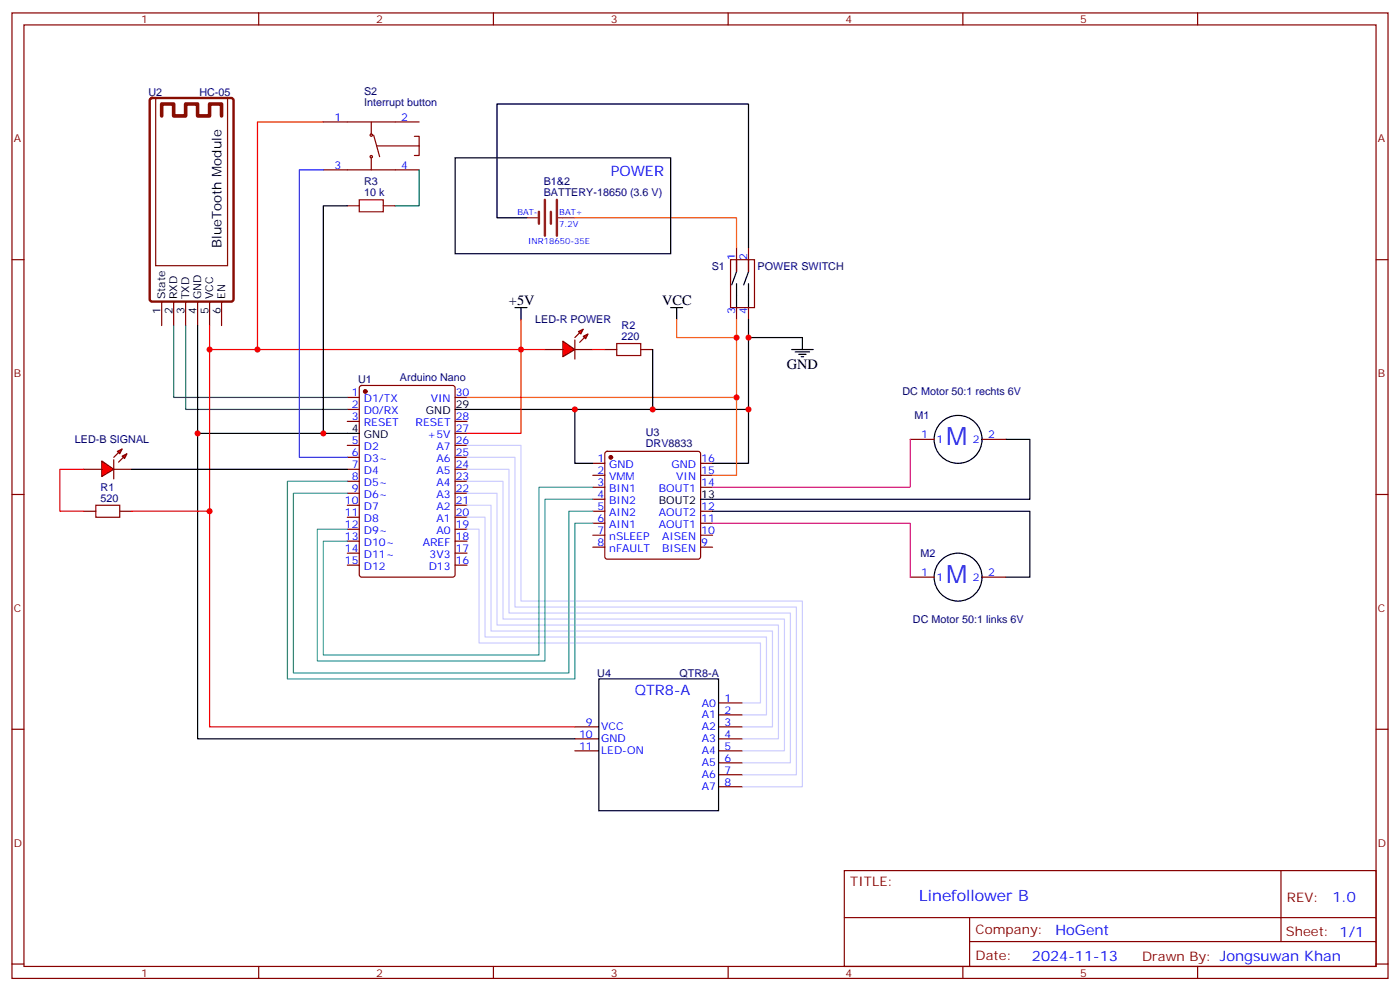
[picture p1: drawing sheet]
<svg xmlns="http://www.w3.org/2000/svg" width="412mm" height="292mm" viewBox="0 0 412 292" stroke-linecap="round" stroke-linejoin="round" font-family="sans-serif">
<g fill="none" stroke="#870000" stroke-width=".35">
<path d="M3.5 3.8h405.4v284.3h-405.4zM7.1 7.3h398.2v277.3h-398.2zM76.2 3.8v3.5M145.3 3.8v3.5M214.5 3.8v3.5M283.6 3.8v3.5M352.8 3.8v3.5M3.5 76.5h3.6M215.2 76.5h7v14.1h-7zM217 73v7M220.5 73v7M405.3 76.5h3.6"/>
<path d="M47.6 88.8v7.1M51.2 88.8v7.1M54.7 88.8v7.1M58.2 88.8v7.1M61.7 88.8v7.1M65.3 88.8v7.1M217 90.6v3.5M220.5 90.6v3.5M102.3 117.1h3.5M106.1 113.7l.4-.2h26.8l.7 .5 .1 55.3-.5 .6-27.1 .1-.6-.5-.1-55.3zM134.1 117.1h3.5M102.3 120.6h3.5"/>
<path d="M102.3 124.1h3.5M102.3 131.2h3.5M102.3 134.7h3.5M102.3 138.2h3.5M134.1 124.1h3.5M134.1 131.2h3.5M134.1 134.7h3.5M134.1 138.2h3.5M134.1 127.6h3.5M174.6 136.5h3.6M174.6 140h3.6M178.4 133.1l.5-.2h26.8l.5 .2 .2 .5v30.4l-.3 .5-.4 .2h-26.8l-.5-.3-.2-.4v-30.4z"/>
<path d="M206.4 136.5h3.5M206.4 140h3.5M268.1 129.4h7.1M289.3 129.4h7M3.5 145.6h3.6M102.3 141.7h3.5M102.3 145.3h3.5M102.3 148.8h3.5M102.3 152.3h3.5M102.3 155.9h3.5M102.3 159.4h3.5M134.1 141.7h3.5"/>
<path d="M134.1 145.3h3.5M134.1 148.8h3.5M134.1 152.3h3.5M134.1 155.9h3.5M134.1 159.4h3.5M174.6 143.5h3.6M174.6 147h3.6M174.6 150.6h3.6M174.6 154.1h3.6M174.6 157.6h3.6M206.4 143.5h3.5M206.4 150.6h3.5"/>
<path d="M206.4 154.1h3.5M206.4 157.6h3.5M405.3 145.6h3.6M102.3 162.9h3.5M102.3 166.4h3.5M134.1 162.9h3.5M134.1 166.4h3.5M174.6 161.1h3.6M206.4 161.1h3.5M268.1 170h7.1M289.3 170h7M3.5 214.8h3.6"/>
<path d="M169.3 214.1h7.1M169.3 217.6h7.1M211.7 214.1h7M211.7 217.6h7M211.7 207h7M211.7 210.5h7M405.3 214.8h3.6M169.3 221.1h7.1M211.7 221.1h7M211.7 224.6h7M211.7 228.2h7M211.7 231.7h7"/>
<path d="M248.7 256.4h156.6v28.2h-156.6zM377.3 256.4v20.9M248.7 270.2h156.5M285.6 277.3h119.6M285.6 270.2v14.2M3.5 283.9h3.6M76.2 284.6v3.5M145.3 284.6v3.5M214.5 284.6v3.5M283.6 284.6v3.5M352.8 284.6v3.5M405.3 283.9h3.6"/>
</g>
<g fill="#870000" stroke="#870000" stroke-width=".35">
<circle cx="107.6" cy="115.3" r=".53"/>
<circle cx="179.9" cy="134.7" r=".53"/>
</g>
<g fill="none" stroke="#000" stroke-width=".35">
<path d="M134.1 46.5h63.5v28.2h-63.5zM155.2 64.1h-8.8v-33.5h74.1v42.4M217 76.5v3.5l-1.5 3.9M220.5 76.5v3.5l-1.4 3.9M58.2 95.9v31.7h47.6M151.7 90.6h3.5M153.5 90.6v3.5M197.6 90.6h3.5M199.3 90.6v3.5M217 83.5v7.1M220.5 94.1v26.5h-86.4M220.5 83.5v7.1"/>
<path d="M220.5 99.4h15.9v3.5M233.2 102.9h6.3M234.2 103.6h4.3M235.3 104.4h2.1M236 105.1h.7M58.2 127.6v90h111.1M169.3 120.6v15.9h5.3M220.5 120.6v15.9h-10.6M296.3 129.4h7.1v17.6h-97M209.9 150.6h93.5v19.4h-7.1M176.4 200h35.3v38.8h-35.3z"/>
<circle cx="282.2" cy="129.4" r="7.1"/>
<circle cx="282.2" cy="170" r="7.1"/>
</g>
<path d="M44.3 29.1l.5-.2h23.3l.6 .4 .1 58.8-.5 .7h-23.5l-.6-.4-.1-58.8z" fill="none" stroke="#870d00" stroke-width=".71"/>
<path d="M45.9 28.9h21.1v49.3h-21.1z" fill="none" stroke="#870d00" stroke-width=".35"/>
<path d="M47.6 34.1v-3.5h3.6v3.5h3.5v-3.5h3.5v3.5h3.5v-3.5h3.6v3.5" fill="none" stroke="#870d00" stroke-width="1.1"/>
<path d="M51.2 95.9v21.2h51.1M54.7 95.9v24.7h47.6" fill="none" stroke="#008700" stroke-width=".35"/>
<path d="M155.2 64.1h3.5M164.4 64.1h4.9" fill="none" stroke="#8c2424" stroke-width=".35"/>
<path d="M160.5 58.8v10.6M164 58.8v10.6M158.7 62.4v3.5M162.3 62.4v3.5" fill="none" stroke="#8c2424" stroke-width=".71"/>
<path d="M169.3 64.1h47.7v8.9M199.3 94.1v5.3h17.7M217 94.1v23h-79.4M217 117.1v22.9h-7.1" fill="none" stroke="#f60" stroke-width=".35"/>
<path d="M268.1 129.4v14.1h-58.2M209.9 154.1h58.2v15.9" fill="none" stroke="#f0f" stroke-width=".35"/>
<path d="M95.2 35.9h-19.4v67M61.7 95.9v7h91.8v24.7h-15.9M153.5 94.1v8.8M61.7 102.9v111.2h107.6" fill="none" stroke="#f00" stroke-width=".35"/>
<path d="M137.6 131.2h15.9v45.8h82.9v54.7h-17.7M137.6 134.7h14.1v44.1h82.9v49.4h-15.9M137.6 138.2h12.3v42.4h82.9v44h-14.1M137.6 141.7h10.6v40.6h82.9v38.8h-12.4M137.6 145.3h8.8v38.8h82.9v33.5h-10.6M137.6 148.8h7v37h82.9v28.3h-8.8M137.6 152.3h5.3v35.3h82.9v22.9h-7.1M137.6 155.9h3.5v33.5h82.9v17.6h-5.3" fill="none" stroke="#ccf" stroke-width=".35"/>
<path d="M102.3 141.7h-17.6v58.3h84.6v-45.9h5.3M102.3 145.3h-15.9v52.9h81.2v-47.6h7M174.6 143.5h-15.9v49.4h-63.5v-33.5h7.1M174.6 147h-14.1v47.7h-67v-38.8h8.8" fill="none" stroke="#399" stroke-width=".35"/>
<g fill="#f00" stroke="#870000" stroke-width=".35">
<path d="M165.8 100.5l3.5 2.4-3.5 2.2z"/>
<path d="M169.3 100.1v5.7z"/>
</g>
<g fill="#870000" stroke="#870000" stroke-width=".35">
<path d="M169.3 99.4l1.4-1.4z"/>
<path d="M170.7 100.8l1.5-1.4z"/>
</g>
<g fill="#f00" stroke="#870000" stroke-width=".35">
<path d="M170.4 97.6l1.4-.7-.7 1.5z"/>
<path d="M171.8 99.1l1.4-.7-.7 1.4z"/>
</g>
<path d="M160.5 102.9h5.3M169.3 102.9h5.3" fill="none" stroke="#870000" stroke-width=".35"/>
<g fill="#f00" stroke="#870000" stroke-width=".35">
<path d="M30 135.7l3.5 2.5-3.5 2.1z"/>
<path d="M33.5 135.4v5.6z"/>
</g>
<g fill="#870000" stroke="#870000" stroke-width=".35">
<path d="M33.5 134.7l1.4-1.4z"/>
<path d="M36.3 134.7l-1.4 1.4z"/>
</g>
<g fill="#f00" stroke="#870000" stroke-width=".35">
<path d="M34.6 132.9l1.4-.7-.7 1.4z"/>
<path d="M36 134.3l1.4-.7-.7 1.4z"/>
</g>
<g fill="none" stroke="#870000" stroke-width=".35">
<path d="M95.2 35.9h28.3M109.4 35.9v3.5M110.1 39.8l1.7 6.3M95.2 50h28.3M109.4 46.5v3.5M111.1 43h12.4M122.1 40.1h1.4v5.7h-1.4M102.3 60.6h3.5M112.9 60.6h3.5M178.2 102.9h3.5M188.7 102.9h3.6M24.7 138.2h5.3"/>
<path d="M33.5 138.2h5.3M24.7 150.6h3.5M35.3 150.6h3.5"/>
<circle cx="109.4" cy="39.8" r=".35"/>
<circle cx="109.4" cy="46.1" r=".35"/>
</g>
<path d="M105.8 58.8h7.1v3.6h-7.1zM181.7 101.2h7v3.5h-7zM28.2 148.8h7.1v3.5h-7.1z" fill="none" stroke="#a10000" stroke-width=".35"/>
<path d="M153.5 102.9h7M174.6 102.9h3.6M24.7 138.2h-7.1v12.4h7.1M38.8 150.6h22.9" fill="none" stroke="#f00" stroke-width=".35"/>
<path d="M102.3 60.6h-7.1v67M192.3 102.9v17.7M38.8 138.2h63.5" fill="none" stroke="#000" stroke-width=".35"/>
<path d="M123.5 50v10.6h-7.1" fill="none" stroke="#008700" stroke-width=".35"/>
<path d="M95.2 50h-7v84.7h14.1" fill="none" stroke="#00f" stroke-width=".35"/>
<g fill="#c00">
<circle cx="220.5" cy="120.6" r=".88"/>
<circle cx="169.3" cy="120.6" r=".88"/>
<circle cx="217" cy="117.1" r=".88"/>
<circle cx="58.2" cy="127.6" r=".88"/>
<circle cx="61.7" cy="102.9" r=".88"/>
<circle cx="220.5" cy="99.4" r=".88"/>
<circle cx="217" cy="99.4" r=".88"/>
<circle cx="153.5" cy="102.9" r=".88"/>
<circle cx="75.8" cy="102.9" r=".88"/>
<circle cx="61.7" cy="150.6" r=".88"/>
<circle cx="192.3" cy="120.6" r=".88"/>
<circle cx="95.3" cy="127.6" r=".88"/>
</g>
<g font-size="7.4" fill="#00f">
<text x="278.7" y="131.2">M</text>
<text x="278.7" y="171.7">M</text>
</g>
<text font-size="4.6" fill="#00f" x="270.8" y="265.4">Linefollower B</text>
<g font-size="4.2" fill="#00f">
<text x="179.9" y="51.8">POWER</text>
<text x="187" y="204.8">QTR8-A</text>
<text x="392.5" y="265.7">1.0</text>
<text x="310.9" y="275.2">HoGent</text>
<text x="304" y="283">2024-11-13</text>
</g>
<g font-size="4.2">
<text x="149.9" y="89.9">+5V</text>
<text x="195.1" y="89.9">VCC</text>
<text x="231.8" y="108.6">GND</text>
</g>
<text font-size="3.9" x="65.3" y="73" transform="rotate(-90 65.3 73)">BlueTooth Module</text>
<g font-size="3.9" fill="#800">
<text x="250.5" y="261">TITLE:</text>
<text x="379.1" y="265.7">REV:</text>
<text x="287.4" y="275.2">Company:</text>
<text x="378.7" y="275.8">Sheet: 1/1</text>
<text x="287.4" y="282.9">Date:</text>
<text x="336.4" y="282.9">Drawn By: Jongsuwan Khan</text>
</g>
<g font-size="3.2" fill="#800">
<text x="41.6" y="6.8">1</text>
<text x="110.8" y="6.8">2</text>
<text x="179.9" y="6.8">3</text>
<text x="249.1" y="6.8">4</text>
<text x="318.2" y="6.8">5</text>
<text x="4.1" y="41.9">A</text>
<text x="405.9" y="41.9">A</text>
<text x="4.1" y="111.1">B</text>
<text x="405.9" y="111.1">B</text>
<text x="4.1" y="180.2">C</text>
<text x="405.9" y="180.2">C</text>
<text x="4.1" y="249.3">D</text>
<text x="405.9" y="249.3">D</text>
<text x="41.6" y="287.6">1</text>
<text x="110.8" y="287.6">2</text>
<text x="179.9" y="287.6">3</text>
<text x="249.1" y="287.6">4</text>
<text x="318.2" y="287.6">5</text>
</g>
<g font-size="3.2" fill="#000080">
<text x="43.8" y="28.2">U2</text>
<text x="58.7" y="28.2">HC-05</text>
<text x="107.2" y="28">S2</text>
<text x="107.2" y="31.2">Interrupt button</text>
<text x="107.3" y="57.8">10 k</text>
<text x="107.3" y="54.6">R3</text>
<text x="160.2" y="57.8">BATTERY-18650 (3.6 V)</text>
<text x="160.2" y="54.6">B1&amp;2</text>
<text x="209.7" y="79.4">S1</text>
<text x="223.2" y="79.4">POWER SWITCH</text>
<text x="157.7" y="95.3">LED-R POWER</text>
<text x="183.1" y="100.1">220</text>
<text x="183.1" y="96.9">R2</text>
<text x="105.5" y="112.9">U1</text>
<text x="117.8" y="112.3">Arduino Nano</text>
<text x="265.8" y="116.4">DC Motor 50:1 rechts 6V</text>
<text x="269.4" y="123.5">M1</text>
<text x="22.1" y="130.5">LED-B SIGNAL</text>
<text x="190.2" y="131.7">DRV8833</text>
<text x="190.2" y="128.5">U3</text>
<text x="29.6" y="147.7">520</text>
<text x="29.6" y="144.5">R1</text>
<text x="271.1" y="164">M2</text>
<text x="268.9" y="183.4">DC Motor 50:1 links 6V</text>
<text x="176" y="199.3">U4</text>
<text x="200.2" y="199.3">QTR8-A</text>
</g>
<g font-size="3.2" fill="#00f">
<text x="98.5" y="35.6">1</text>
<text x="118.2" y="35.6">2</text>
<text x="98.5" y="49.7">3</text>
<text x="118.2" y="49.7">4</text>
<text x="216.6" y="76.5" transform="rotate(-90 216.6 76.5)">1</text>
<text x="220.1" y="76.5" transform="rotate(-90 220.1 76.5)">2</text>
<text x="216.6" y="92.6" transform="rotate(-90 216.6 92.6)">3</text>
<text x="220.1" y="92.6" transform="rotate(-90 220.1 92.6)">4</text>
<text x="103.6" y="116.7">1</text>
<text x="107.1" y="118.5">D1/TX</text>
<text x="126.9" y="118.5">VIN</text>
<text x="134.2" y="116.7">30</text>
<text x="103.6" y="120.2">2</text>
<text x="103.6" y="123.8">3</text>
<text x="107.1" y="122">D0/RX</text>
<text x="107.1" y="125.5">RESET</text>
<text x="122.4" y="125.5">RESET</text>
<text x="134.2" y="123.8">28</text>
<text x="103.6" y="130.8">5</text>
<text x="126" y="129">+5V</text>
<text x="134.2" y="130.8">26</text>
<text x="134.2" y="127.3">27</text>
<text x="271.4" y="129">1</text>
<text x="275.9" y="130.5">1</text>
<text x="286.6" y="130.5">2</text>
<text x="291" y="129">2</text>
<text x="103.6" y="134.3">6</text>
<text x="103.6" y="137.9">7</text>
<text x="107.1" y="132.6">D2</text>
<text x="107.1" y="136.1">D3~</text>
<text x="128.6" y="136.1">A6</text>
<text x="128.6" y="132.6">A7</text>
<text x="134.2" y="137.9">24</text>
<text x="134.2" y="134.3">25</text>
<text x="176" y="136.1">1</text>
<text x="179.5" y="137.9">GND</text>
<text x="197.8" y="137.9">GND</text>
<text x="206.6" y="136.1">16</text>
<text x="103.6" y="141.4">8</text>
<text x="107.1" y="139.6">D4</text>
<text x="107.1" y="143.2">D5~</text>
<text x="128.6" y="143.2">A4</text>
<text x="128.6" y="139.6">A5</text>
<text x="134.2" y="141.4">23</text>
<text x="176" y="139.6">2</text>
<text x="176" y="143.2">3</text>
<text x="179.5" y="141.4">VMM</text>
<text x="199.2" y="141.4">VIN</text>
<text x="206.6" y="143.2">14</text>
<text x="206.6" y="139.6">15</text>
<text x="101.6" y="148.4">10</text>
<text x="103.6" y="144.9">9</text>
<text x="107.1" y="146.7">D6~</text>
<text x="128.6" y="146.7">A3</text>
<text x="134.2" y="148.4">21</text>
<text x="134.2" y="144.9">22</text>
<text x="176" y="146.7">4</text>
<text x="179.5" y="144.9">BIN1</text>
<text x="179.5" y="148.4">BIN2</text>
<text x="194.1" y="144.9">BOUT1</text>
<text x="101.6" y="152">11</text>
<text x="101.6" y="155.5">12</text>
<text x="107.1" y="150.2">D7</text>
<text x="107.1" y="153.7">D8</text>
<text x="128.6" y="153.7">A1</text>
<text x="128.6" y="150.2">A2</text>
<text x="134.2" y="155.5">19</text>
<text x="134.2" y="152">20</text>
<text x="176" y="150.2">5</text>
<text x="176" y="153.7">6</text>
<text x="179.5" y="152">AIN2</text>
<text x="179.5" y="155.5">AIN1</text>
<text x="194.1" y="155.5">AOUT1</text>
<text x="194.1" y="152">AOUT2</text>
<text x="206.6" y="153.7">11</text>
<text x="206.6" y="150.2">12</text>
<text x="101.6" y="159">13</text>
<text x="107.1" y="157.3">D9~</text>
<text x="107.1" y="160.8">D10~</text>
<text x="124.5" y="160.8">AREF</text>
<text x="128.6" y="157.3">A0</text>
<text x="134.2" y="159">18</text>
<text x="176" y="157.3">7</text>
<text x="176" y="160.8">8</text>
<text x="179.5" y="159">nSLEEP</text>
<text x="195" y="159">AISEN</text>
<text x="206.6" y="160.8">9</text>
<text x="206.6" y="157.3">10</text>
<text x="101.6" y="162.6">14</text>
<text x="101.6" y="166.1">15</text>
<text x="107.1" y="164.3">D11~</text>
<text x="107.1" y="167.9">D12</text>
<text x="126.3" y="167.9">D13</text>
<text x="126.5" y="164.3">3V3</text>
<text x="134.2" y="166.1">16</text>
<text x="134.2" y="162.6">17</text>
<text x="179.5" y="162.6">nFAULT</text>
<text x="195" y="162.6">BISEN</text>
<text x="271.4" y="169.6">1</text>
<text x="275.9" y="171">1</text>
<text x="286.6" y="171">2</text>
<text x="291" y="169.6">2</text>
<text x="206.8" y="208.1">A0</text>
<text x="213.4" y="206.7">1</text>
<text x="172.6" y="213.7">9</text>
<text x="177.1" y="215.1">VCC</text>
<text x="206.8" y="211.6">A1</text>
<text x="206.8" y="215.1">A2</text>
<text x="213.4" y="210.2">2</text>
<text x="213.4" y="213.7">3</text>
<text x="170.6" y="217.2">10</text>
<text x="170.6" y="220.8">11</text>
<text x="177.1" y="218.7">GND</text>
<text x="206.8" y="218.7">A3</text>
<text x="213.4" y="217.2">4</text>
<text x="213.4" y="220.8">5</text>
<text x="177.1" y="222.2">LED-ON</text>
<text x="206.8" y="222.2">A4</text>
<text x="206.8" y="225.7">A5</text>
<text x="213.4" y="224.3">6</text>
<text x="213.4" y="227.8">7</text>
<text x="206.8" y="229.2">A6</text>
<text x="206.8" y="232.8">A7</text>
<text x="213.4" y="231.4">8</text>
</g>
<g font-size="3.2">
<text x="48.7" y="88.1" transform="rotate(-90 48.7 88.1)">State</text>
<text x="52.2" y="88.1" transform="rotate(-90 52.2 88.1)">RXD</text>
<text x="55.7" y="88.1" transform="rotate(-90 55.7 88.1)">TXD</text>
<text x="59.3" y="88.1" transform="rotate(-90 59.3 88.1)">GND</text>
<text x="62.8" y="88.1" transform="rotate(-90 62.8 88.1)">VCC</text>
<text x="66.3" y="88.1" transform="rotate(-90 66.3 88.1)">EN</text>
<text x="47.3" y="92.6" transform="rotate(-90 47.3 92.6)">1</text>
<text x="50.8" y="92.6" transform="rotate(-90 50.8 92.6)">2</text>
<text x="54.3" y="92.6" transform="rotate(-90 54.3 92.6)">3</text>
<text x="57.9" y="92.6" transform="rotate(-90 57.9 92.6)">4</text>
<text x="61.4" y="92.6" transform="rotate(-90 61.4 92.6)">5</text>
<text x="64.9" y="92.6" transform="rotate(-90 64.9 92.6)">6</text>
<text x="125.5" y="122">GND</text>
<text x="134.2" y="120.2">29</text>
<text x="103.6" y="127.3">4</text>
<text x="107.1" y="129">GND</text>
<text x="194.1" y="148.4">BOUT2</text>
<text x="206.6" y="146.7">13</text>
</g>
<g font-size="2.5" fill="#00f">
<text x="152.4" y="63.4">BAT-</text>
<text x="164.7" y="63.4">BAT+</text>
<text x="155.6" y="71.9">INR18650-35E</text>
<text x="164.7" y="67">7.2V</text>
</g>
</svg>
